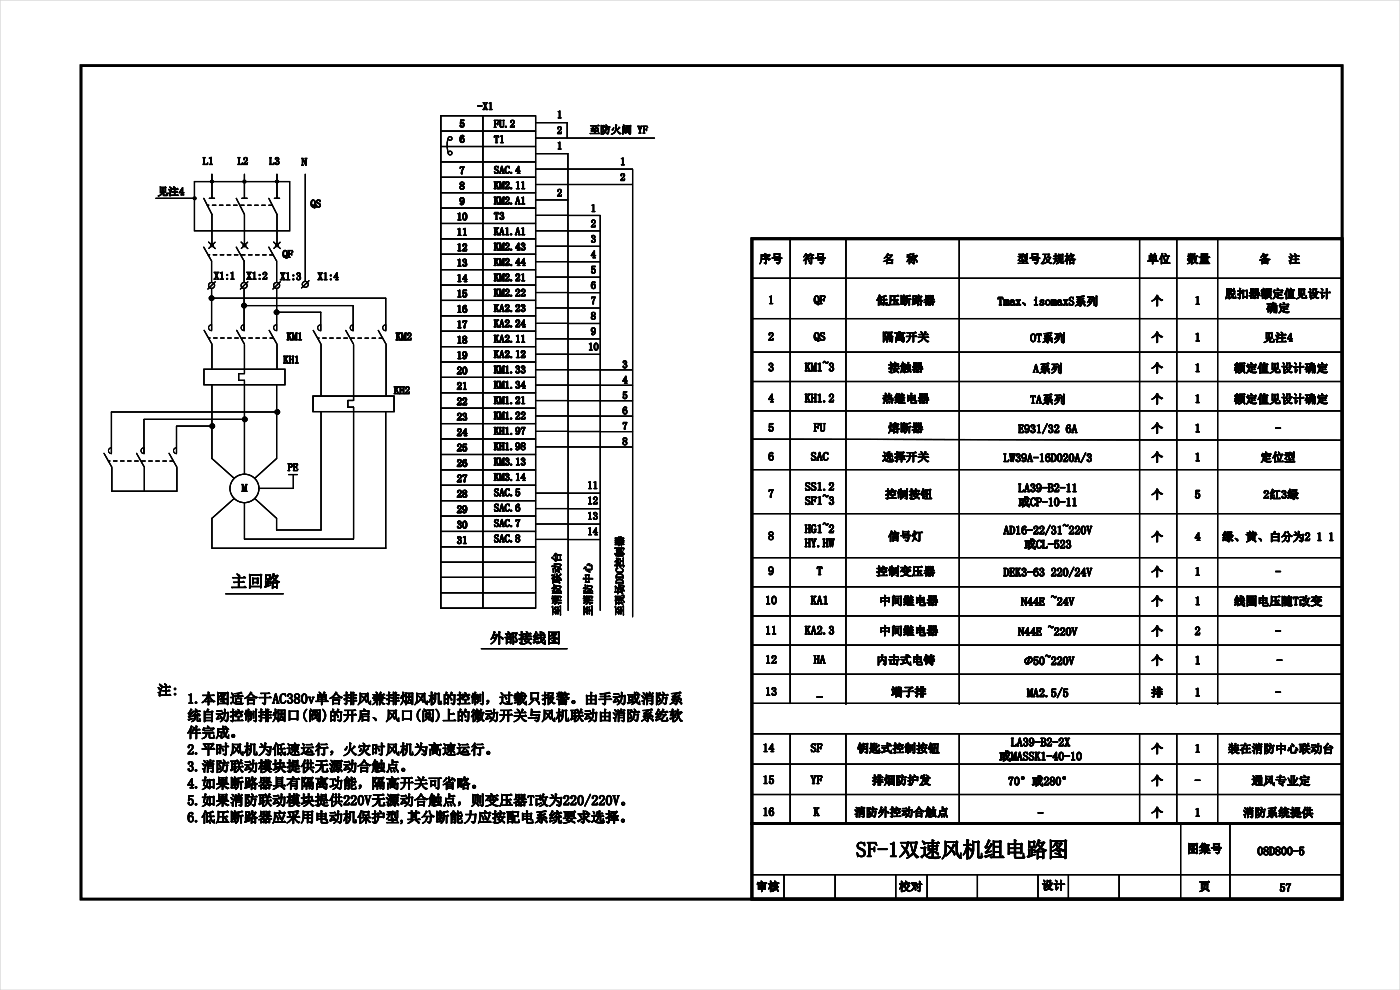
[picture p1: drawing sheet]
<svg xmlns="http://www.w3.org/2000/svg" width="420mm" height="297mm" viewBox="0 0 420 297" stroke-linecap="round" stroke-linejoin="round" font-family="sans-serif">
<path d="M0 0h420v297h-420z" fill="none" stroke="#c8c8c8" stroke-width=".3"/>
<g fill="none" stroke="#000" stroke-width=".35">
<path d="M132.2 34.7h28.5v147.7h-28.5zM132.2 39.3h28.5M144.9 34.7v147.8M160.7 36.8h9.4v4.7M46.7 59.5h12.1M58.3 54.5h28.6v14.7h-28.6zM61.1 59.5l2.5 4.8v9.3M62.8 59.5h1.6M63.6 52.3v7.2M70.9 59.5l2.4 4.8v9.3M72.6 59.5h1.5M73.3 52.3v7.2"/>
<path d="M80.6 59.5l2.5 4.8v9.3M82.3 59.5h1.6M83.1 52.3v7.2M91.6 52.3v32.1M132.2 43.9h28.5M132.2 48.6h28.5M132.2 53.2h28.5M132.2 57.8h28.5M134.5 41.5l-.4 2.3 .4 2.1M160.7 41.4h35.6M160.9 46.1h9.5v137M160.9 50.7h28.8"/>
<path d="M160.9 55.3h28.8M160.9 60h9.5M189.8 50.7v134.3M61.1 74.1l2.4 4.2v6.4M62.6 72.6l2 2M63.6 73.6l-1 .9M64.5 72.7l-.9 .9M70.9 74.1l2.3 4.2v6.4M72.3 72.6l2 2M73.3 73.6l-.9 .9M74.3 72.7l-1 .9M80.6 74.1l2.4 4.2v6.4"/>
<path d="M82.1 72.6l2 2M83.1 73.6l-.9 .9M84 72.7l-.9 .9M132.2 62.4h28.5M132.2 67h28.5M132.2 71.7h28.5M132.2 76.3h28.5M160.9 64.6h9.5M160.9 69.2h9.5M160.9 73.9h9.5M160.9 78.5h9.5M170.6 64.6h9.5v118.5"/>
<path d="M170.6 73.9h9.5M170.6 78.5h9.5M170.6 69.3h9.5M237 71.4v139.6M253.8 71.6v139.7M287.8 71.6v139.7M341.9 71.6v139.7M353 71.6v139.7M365.3 71.6v139.7M61.2 99.1l2.4 4.1M63.5 86.6v12.5M63.5 89.5h52.2v9.6"/>
<path d="M64.6 84.5l-2.2 2.2M71 99.1l2.3 4.1M73.2 86.6v12.5M73.2 91.7h32.7M74.3 84.5l-2.2 2.2M80.8 99.1l2.3 4.1M83 86.6v12.5M83 93.7h13.2v5.4M84.1 84.5l-2.2 2.2M92.7 84.2l-2.2 2.2M94 99.1l2.3 4.2M103.7 99.1l2.4 4.2"/>
<path d="M105.9 91.8v7.3M113.5 99.1l2.3 4.2M132.2 80.9h28.5M132.2 85.5h28.5M132.2 90.1h28.5M132.2 94.7h28.5M132.2 99.4h28.5M160.9 92.4h9.5M160.9 97h9.5M160.9 83.1h9.5M160.9 87.7h9.5M170.6 92.4h9.5"/>
<path d="M170.6 87.8h9.5M170.6 83.1h9.5M170.6 97h9.5M225.6 95.6h177M225.6 83.5h177M61.2 110.8h24.3v4.6h-24.3zM63.6 103.4v7.1M63.6 115.4v22.1l6.7 6M73.3 103.4v8.7h-1.7v2h1.7v28.1M83 115.4v22.1l-6.6 6M83.1 103.4v7.1M93.9 118.8h24.3v4.7h-24.3z"/>
<path d="M96.3 103.4v15.1M106.1 103.4v16.7h-1.8v2h1.8l-.1 39.6h-32.7v-10.9M115.8 103.4v15.1M132.2 104h28.5M132.2 108.6h28.5M132.2 113.2h28.5M132.2 117.8h28.5M160.9 101.6h9.5M160.9 106.3h9.5M160.9 110.9h9.5M160.9 115.5h9.5M170.6 106.3h9.5"/>
<path d="M170.6 110.9h9.5M170.6 115.6h9.5M170.6 101.7h9.5M180.3 110.9h9.5M180.3 115.6h9.5M225.6 114.4h177M225.6 105.6h177M31.2 136l2.3 4.1M33.4 123.6h49.1M33.4 123.6v12.4M41 136l2.3 4.1M43.2 125.8h30.2"/>
<path d="M43.2 125.8v10.2M50.7 136l2.4 4.1M52.9 127.9v8.1M53 127.8h10.7M96.3 123.5v35.5h-13.3v-3.5l-6.6-6M115.7 123.5v40.8M132.2 122.4h28.5M132.2 127.1h28.5M132.2 131.7h28.5M132.2 136.3h28.5M160.9 120.2h9.5M160.9 124.8h9.5"/>
<path d="M160.9 129.4h9.5M160.9 134h9.5M170.6 120.2h9.5M170.6 124.8h9.5M170.6 129.4h9.5M170.6 134.1h9.5M180.3 124.8h9.5M180.3 129.5h9.5M180.3 134.1h9.5M180.3 120.2h9.5M225.6 123.2h177M225.6 131.7l177 .4"/>
<path d="M33.5 140.3v7h19.5l.1-7M43.3 140.3v7.1M70.3 149.5l-6.7 6v9M86.6 142.4h2.6M88 142.5v4h-10.3M132.2 140.9h28.5M132.2 145.6h28.5M132.2 150.2h28.5M132.2 154.8h28.5M132.2 159.4h28.5M160.9 147.9h9.5M160.9 152.6h9.5"/>
<path d="M160.9 157.2h9.5M170.6 157.2h9.5M170.6 148h9.5M170.6 152.6h9.5M225.6 140.9h177M225.6 154.1h177M63.8 164.5h52M67.7 178.1h17.3M132.2 164h28.5M132.2 168.7h28.5M132.2 173.2h28.5M132.2 177.8h28.5"/>
<path d="M160.9 161.8h9.5M170.6 161.8h9.5M225.6 176h177M225.6 167.3h177M144.4 194.6h25.7M225.6 193.5h177M225.6 184.8h177M225.6 211h177M225.6 202.3h177M225.6 238.3h177M225.6 229.2h177M225.6 220.1h177"/>
<path d="M237 220.1v27M253.8 220.3v27M287.8 220.3v27M341.9 220.3v27M353 220.3v27M365.3 220.3v27M354.2 247.1v22.6M369 247.1v22.6M225.6 262.4h177M235.2 262.4v7.3M250.5 262.4v7.3M268.7 262.4v7.3"/>
<path d="M278.1 262.4v7.3M293.2 262.4v7.3M311.4 262.4v7.3M320.5 262.4v7.3M335.7 262.4v7.3"/>
<circle cx="58.4" cy="59.5" r=".38"/>
<circle cx="63.6" cy="54.5" r=".38"/>
<circle cx="73.3" cy="54.5" r=".38"/>
<circle cx="83.1" cy="54.5" r=".38"/>
<circle cx="135" cy="41.5" r=".56"/>
<circle cx="135" cy="45.9" r=".56"/>
<circle cx="63.6" cy="73.6" r=".38"/>
<circle cx="73.3" cy="73.6" r=".38"/>
<circle cx="83.1" cy="73.6" r=".38"/>
<circle cx="63.5" cy="85.6" r=".89"/>
<circle cx="63.5" cy="89.5" r=".68"/>
<circle cx="73.2" cy="91.7" r=".68"/>
<circle cx="73.2" cy="85.6" r=".89"/>
<circle cx="83" cy="85.6" r=".89"/>
<circle cx="83" cy="93.7" r=".68"/>
<circle cx="91.6" cy="85.3" r=".89"/>
<circle cx="63.7" cy="127.8" r=".68"/>
<circle cx="73.4" cy="125.8" r=".68"/>
<circle cx="83.2" cy="123.6" r=".68"/>
<circle cx="73.3" cy="146.5" r="4.3"/>
</g>
<g fill="#000">
<circle cx="58.4" cy="59.5" r=".38"/>
<circle cx="63.6" cy="54.5" r=".38"/>
<circle cx="73.3" cy="54.5" r=".38"/>
<circle cx="83.1" cy="54.5" r=".38"/>
<circle cx="63.6" cy="73.6" r=".38"/>
<circle cx="73.3" cy="73.6" r=".38"/>
<circle cx="83.1" cy="73.6" r=".38"/>
<circle cx="63.5" cy="89.5" r=".68"/>
<circle cx="73.2" cy="91.7" r=".68"/>
<circle cx="83" cy="93.7" r=".68"/>
<circle cx="63.7" cy="127.8" r=".68"/>
<circle cx="73.4" cy="125.8" r=".68"/>
<circle cx="83.2" cy="123.6" r=".68"/>
</g>
<path d="M81.7 61.6l-19.5-.1M82 76.5l-19.6-.1M82.1 101.4h-19.6M114.8 101.4h-19.5M52 138.3h-19.5" fill="none" stroke="#000" stroke-width=".35" stroke-dasharray="1.1 1.1"/>
<path d="M62.8 97.7l.7-.3v1.8a.88 .88 0 0 1-.9-.6 .88 .88 0 0 1 .2-.9zM72.6 97.7l.6-.3v1.8a.88 .88 0 0 1-.8-.6 .88 .88 0 0 1 .2-.9zM82.3 97.7l.7-.3v1.8a.88 .88 0 0 1-.8-.6 .88 .88 0 0 1 .1-.9zM95.6 97.7l.6-.3v1.8a.88 .88 0 0 1-.8-.5 .88 .88 0 0 1 .2-1zM105.3 97.7l.6-.3v1.8a.88 .88 0 0 1-.8-.5 .88 .88 0 0 1 .2-1zM115.1 97.7l.6-.3v1.8a.88 .88 0 0 1-.8-.5 .88 .88 0 0 1 .2-1zM32.8 134.6l.6-.3v1.8a.88 .88 0 0 1-.8-.6 .88 .88 0 0 1 .2-.9zM42.6 134.6l.6-.3v1.8a.88 .88 0 0 1-.8-.6 .88 .88 0 0 1 .2-.9zM52.3 134.6l.6-.3v1.8a.88 .88 0 0 1-.8-.6 .88 .88 0 0 1 .2-.9z" fill="none" stroke="#000" stroke-width=".3"/>
<path d="M24.3 19.7h378.3v250h-378.3zM225.6 71.6h177v175.5h-177zM225.6 247.1h177v22.6h-177z" fill="none" stroke="#000" stroke-width=".79"/>
<text font-size="6.3" x="256.8" y="257">SF-1双速风机组电路图</text>
<text font-size="5" x="69.2" y="176.1">主回路</text>
<g font-size="4.2">
<text x="147" y="192.9">外部接线图</text>
<text x="47.2" y="208.5">注:</text>
<text x="56.2" y="211">1.本图适合于AC380v单合排风兼排烟风机的控制，过载只报警。由手动或消防系</text>
<text x="56.2" y="216.1">统自动控制排烟口(阀)的开启、风口(阅)上的微动开关与风机联动由消防系纥软</text>
<text x="56.2" y="221.2">件完成。</text>
<text x="56.2" y="226.3">2.平时风机为低速运行，火灾时风机为高速运行。</text>
<text x="56.2" y="231.4">3.消防联动模块提供无源动合触点。</text>
<text x="56.2" y="236.4">4.如果断路器具有隔离功能，隔高开关可省略。</text>
<text x="56.2" y="241.5">5.如果消防联动模块提供220V无源动合触点，则变压器T改为220/220V。</text>
<text x="56.2" y="246.6">6.低压断路器应采用电动机保护型,其分断能力应按配电系统要求选择。</text>
</g>
<g font-size="3.7">
<text x="306.4" y="199.5">Φ50~220V</text>
<text x="382.5" y="199.3">-</text>
</g>
<g font-size="3.5">
<text x="227.8" y="78.9">序号</text>
<text x="240.8" y="78.9">符号</text>
<text x="264.8" y="78.9">名</text>
<text x="271.9" y="78.9">称</text>
<text x="305.2" y="78.9">型号及规格</text>
<text x="344.1" y="78.9">单位</text>
<text x="356" y="78.9">数量</text>
<text x="377.7" y="78.9">备</text>
<text x="386.5" y="78.9">注</text>
<text x="367.5" y="89.3">脱扣器额定值见设计</text>
<text x="230.4" y="91.2">1</text>
<text x="244.1" y="91.2">QF</text>
<text x="262.9" y="91.3">低压断路器</text>
<text x="299.3" y="91.6">Tmax、isomaxS系列</text>
<text x="345.4" y="91.4">个</text>
<text x="358.4" y="91.4">1</text>
<text x="379.9" y="93.6">确定</text>
<text x="230.4" y="102.2">2</text>
<text x="244.1" y="102.2">QS</text>
<text x="264.6" y="102.3">隔离开关</text>
<text x="309" y="102.6">OT系列</text>
<text x="345.4" y="102.4">个</text>
<text x="358.4" y="102.4">1</text>
<text x="379" y="102.4">见注4</text>
<text x="230.4" y="111.3">3</text>
<text x="241.5" y="111.3">KM1~3</text>
<text x="266.4" y="111.5">接触器</text>
<text x="309.9" y="111.8">A系列</text>
<text x="345.4" y="111.6">个</text>
<text x="358.4" y="111.6">1</text>
<text x="370.1" y="111.6">额定值见设计确定</text>
<text x="230.4" y="120.6">4</text>
<text x="241.5" y="120.6">KH1.2</text>
<text x="264.6" y="120.8">热继电器</text>
<text x="309" y="121">TA系列</text>
<text x="345.4" y="120.9">个</text>
<text x="358.4" y="120.8">1</text>
<text x="370.1" y="120.9">额定值见设计确定</text>
<text x="230.4" y="129.4">5</text>
<text x="244.1" y="129.4">FU</text>
<text x="266.4" y="129.6">熔断器</text>
<text x="305.5" y="129.8">E931/32 6A</text>
<text x="345.4" y="129.7">个</text>
<text x="358.4" y="129.6">1</text>
<text x="382.5" y="129.7">-</text>
<text x="230.4" y="138.1">6</text>
<text x="243.2" y="138.1">SAC</text>
<text x="264.6" y="138.3">选择开关</text>
<text x="301" y="138.5">LW39A-16D020A/3</text>
<text x="345.4" y="138.4">个</text>
<text x="358.4" y="138.3">1</text>
<text x="378.1" y="138.4">定位型</text>
<text x="230.4" y="149.3">7</text>
<text x="241.5" y="147.2">SS1.2</text>
<text x="265.5" y="149.4">控制按钮</text>
<text x="305.5" y="147.6">LA39-B2-11</text>
<text x="345.4" y="149.5">个</text>
<text x="358.4" y="149.5">5</text>
<text x="379" y="149.5">2红3绿</text>
<text x="241.5" y="151.4">SF1~3</text>
<text x="305.5" y="151.8">或CP-10-11</text>
<text x="230.4" y="162">8</text>
<text x="241.5" y="159.8">HG1~2</text>
<text x="301" y="160.2">AD16-22/31~220V</text>
<text x="241.5" y="164.1">HY.HW</text>
<text x="266.4" y="162.1">信号灯</text>
<text x="307.2" y="164.5">或CL-523</text>
<text x="345.4" y="162.2">个</text>
<text x="358.4" y="162.2">4</text>
<text x="366.6" y="162.2">绿、黄、白分为2 1 1</text>
<text x="230.4" y="172.4">9</text>
<text x="245" y="172.4">T</text>
<text x="262.9" y="172.6">控制变压器</text>
<text x="301" y="172.9">DEK3-63 220/24V</text>
<text x="345.4" y="172.7">个</text>
<text x="358.4" y="172.7">1</text>
<text x="382.5" y="172.7">-</text>
<text x="229.5" y="181.3">10</text>
<text x="243.2" y="181.3">KA1</text>
<text x="263.8" y="181.4">中间继电器</text>
<text x="306.3" y="181.7">N44E ~24V</text>
<text x="345.4" y="181.5">个</text>
<text x="358.4" y="181.5">1</text>
<text x="370.1" y="181.5">线圈电压随T改变</text>
<text x="229.5" y="190.3">11</text>
<text x="241.5" y="190.3">KA2.3</text>
<text x="263.8" y="190.4">中间继电器</text>
<text x="305.5" y="190.7">N44E ~220V</text>
<text x="345.4" y="190.5">个</text>
<text x="358.4" y="190.5">2</text>
<text x="382.5" y="190.5">-</text>
<text x="229.5" y="199.1">12</text>
<text x="244.1" y="199.1">HA</text>
<text x="262.9" y="199.2">内击式电铸</text>
<text x="345.4" y="199.3">个</text>
<text x="358.4" y="199.3">1</text>
<text x="229.5" y="208.6">13</text>
<text x="245" y="208.6">_</text>
<text x="267.3" y="208.8">端子排</text>
<text x="308.1" y="209">MA2.5/5</text>
<text x="345.4" y="208.9">排</text>
<text x="358.4" y="208.9">1</text>
<text x="382.5" y="208.9">-</text>
<text x="228.8" y="225.5">14</text>
<text x="243.2" y="225.5">SF</text>
<text x="257.1" y="225.7">钥匙式控制按钮</text>
<text x="303.3" y="223.8">LA39-B2-2X</text>
<text x="345.4" y="225.8">个</text>
<text x="358.4" y="225.8">1</text>
<text x="368.4" y="225.8">装在消防中心联动台</text>
<text x="299.7" y="228.1">或MASSK1-40-10</text>
<text x="228.8" y="235.1">15</text>
<text x="243.2" y="235.1">YF</text>
<text x="261.6" y="235.3">排烟防护发</text>
<text x="302.4" y="235.5">70°或280°</text>
<text x="345.4" y="235.4">个</text>
<text x="358.4" y="235.3">-</text>
<text x="375.5" y="235.4">通风专业定</text>
<text x="228.8" y="244.7">16</text>
<text x="244.1" y="244.7">K</text>
<text x="256.3" y="244.9">消防外控动合触点</text>
<text x="311.3" y="245.1">-</text>
<text x="345.4" y="245">个</text>
<text x="358.4" y="244.9">1</text>
<text x="372.8" y="245">消防系统提供</text>
<text x="356.1" y="255.8">图集号</text>
<text x="377.2" y="256.5">08D800-5</text>
<text x="226.8" y="267.1">审核</text>
<text x="269.7" y="267.1">校对</text>
<text x="312.5" y="266.8">设计</text>
<text x="359.6" y="267.1">页</text>
<text x="383.9" y="267.5">57</text>
</g>
<g font-size="3.2">
<text x="143.2" y="32.9">-X1</text>
<text x="167.1" y="35.5">1</text>
<text x="137.8" y="38.2">5</text>
<text x="148.2" y="38.3">FU.2</text>
<text x="167.1" y="40.2">2</text>
<text x="176.8" y="40">至防火阈 YF</text>
<text x="137.8" y="42.8">6</text>
<text x="148.2" y="42.9">T1</text>
<text x="167.1" y="44.8">1</text>
<text x="60.8" y="49.4">L1</text>
<text x="71.3" y="49.4">L2</text>
<text x="80.7" y="49.4">L3</text>
<text x="90.5" y="49.7">N</text>
<text x="137.8" y="52.2">7</text>
<text x="148.2" y="52.1">SAC.4</text>
<text x="186" y="49.5">1</text>
<text x="47.3" y="58.5">见注4</text>
<text x="137.8" y="56.8">8</text>
<text x="148.2" y="56.7">KM2.11</text>
<text x="167.1" y="59">2</text>
<text x="186" y="54.2">2</text>
<text x="93.2" y="62.2">QS</text>
<text x="137.8" y="61.4">9</text>
<text x="148.2" y="61.3">KM2.A1</text>
<text x="148.2" y="65.9">T3</text>
<text x="177.2" y="63.5">1</text>
<text x="137" y="66.1">10</text>
<text x="137" y="70.7">11</text>
<text x="148.2" y="70.5">KA1.A1</text>
<text x="177.2" y="68.2">2</text>
<text x="84.7" y="77.3">QF</text>
<text x="137" y="75.3">12</text>
<text x="148.2" y="75.1">KM2.43</text>
<text x="177.2" y="72.8">3</text>
<text x="177.2" y="77.4">4</text>
<text x="64.2" y="83.8">X1:1</text>
<text x="73.9" y="83.8">X1:2</text>
<text x="84" y="84">X1:3</text>
<text x="95.3" y="84">X1:4</text>
<text x="137" y="79.9">13</text>
<text x="148.2" y="79.7">KM2.44</text>
<text x="177.2" y="82">5</text>
<text x="137" y="84.5">14</text>
<text x="137" y="89.2">15</text>
<text x="148.2" y="84.3">KM2.21</text>
<text x="148.2" y="88.9">KM2.22</text>
<text x="177.2" y="86.6">6</text>
<text x="137" y="93.8">16</text>
<text x="148.2" y="93.5">KA2.23</text>
<text x="177.2" y="91.2">7</text>
<text x="177.2" y="95.9">8</text>
<text x="137" y="98.4">17</text>
<text x="148.2" y="98.1">KA2.24</text>
<text x="177.2" y="100.5">9</text>
<text x="86" y="102">KM1</text>
<text x="118.7" y="102">KM2</text>
<text x="137" y="103">18</text>
<text x="137" y="107.7">19</text>
<text x="148.2" y="102.7">KA2.11</text>
<text x="148.2" y="107.3">KA2.12</text>
<text x="176.4" y="105.1">10</text>
<text x="85" y="109">KH1</text>
<text x="137" y="112.3">20</text>
<text x="148.2" y="111.9">KM1.33</text>
<text x="186.7" y="110.4">3</text>
<text x="118.2" y="118.2">KH2</text>
<text x="137" y="116.9">21</text>
<text x="148.2" y="116.6">KM1.34</text>
<text x="186.7" y="119.6">5</text>
<text x="186.7" y="115">4</text>
<text x="137" y="121.5">22</text>
<text x="148.2" y="121.2">KM1.21</text>
<text x="148.2" y="125.8">KM1.22</text>
<text x="186.7" y="124.3">6</text>
<text x="137" y="126.1">23</text>
<text x="137" y="130.8">24</text>
<text x="148.2" y="130.4">KH1.97</text>
<text x="186.7" y="128.9">7</text>
<text x="137" y="135.4">25</text>
<text x="148.2" y="135">KH1.98</text>
<text x="186.7" y="133.5">8</text>
<text x="86.3" y="141.2">PE</text>
<text x="137" y="140">26</text>
<text x="148.2" y="139.6">KM3.13</text>
<text x="72.5" y="147.5">M</text>
<text x="137" y="144.6">27</text>
<text x="137" y="149.2">28</text>
<text x="148.2" y="144.2">KM3.14</text>
<text x="148.2" y="148.8">SAC.5</text>
<text x="176.2" y="146.6">11</text>
<text x="137" y="153.9">29</text>
<text x="148.2" y="153.4">SAC.6</text>
<text x="176.2" y="151.3">12</text>
<text x="176.2" y="155.9">13</text>
<text x="137" y="158.5">30</text>
<text x="148.2" y="158">SAC.7</text>
<text x="176.2" y="160.5">14</text>
<text x="137" y="163.1">31</text>
<text x="148.2" y="162.6">SAC.8</text>
<text x="168.1" y="184.7" transform="rotate(-90 168.1 184.7)">至消防联动台</text>
<text x="177.5" y="184.7" transform="rotate(-90 177.5 184.7)">至消防中心</text>
<text x="187" y="184.7" transform="rotate(-90 187 184.7)">至现场DDC控制器</text>
</g>
</svg>
